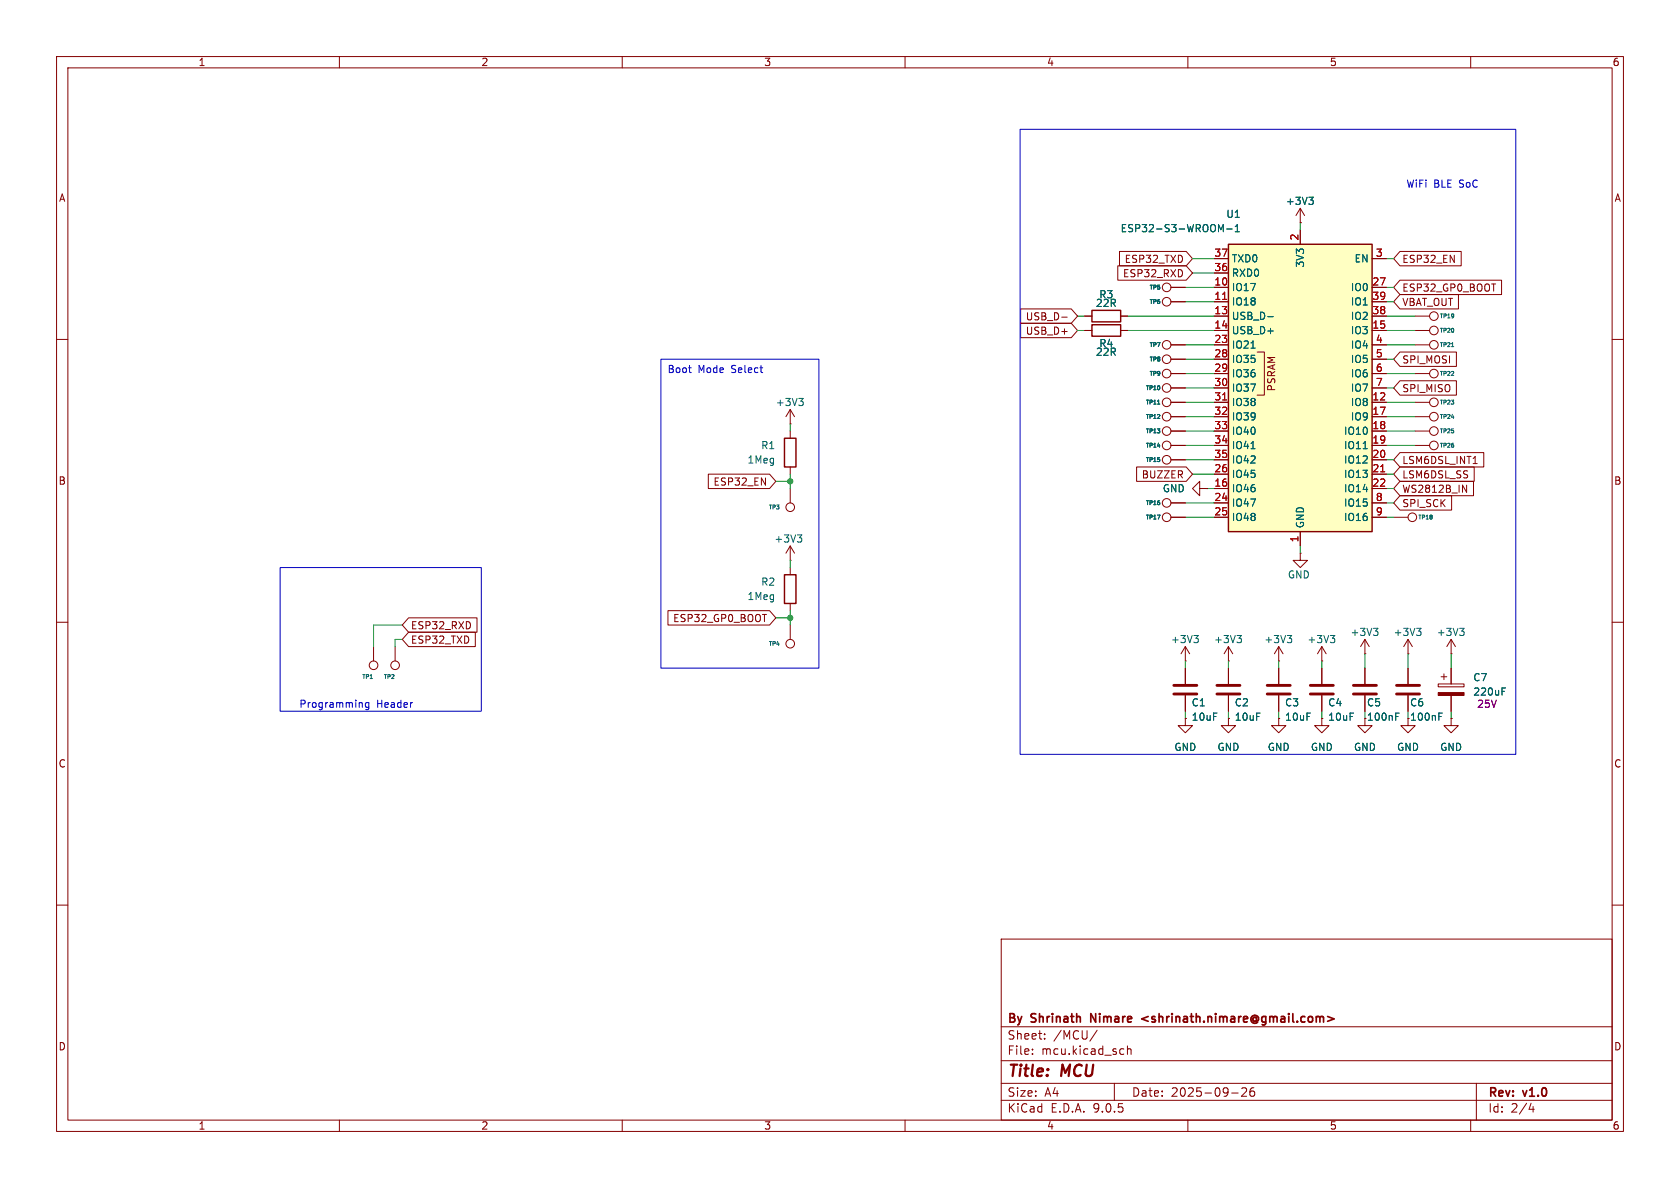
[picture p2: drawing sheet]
<svg xmlns="http://www.w3.org/2000/svg" width="297mm" height="210mm" viewBox="0 0 297 210" stroke-linecap="round" stroke-linejoin="round" font-family="sans-serif">
<g fill="none" stroke="#840000" stroke-width=".18">
<path d="M10 10h277v190h-277zM12 12h273v186h-273zM60 10v2M110 10v2M160 10v2M210 10v2M260 10v2M229.9 39.4h.1M229.9 36.8l-.8 1.3M229.9 36.8l.7 1.3M229.9 36.8v2.6M191.8 55.9h1.2"/>
<path d="M191.8 58.4h1.2M198.1 55.9h1.3M198.1 58.4h1.3M207 53.3h2.5M250.2 55.9h2.5M250.2 58.4h2.5M10 60h2M139.7 74.9h.1M139.7 72.4v2.5M139.7 76.2v1.3M139.7 72.4l-.8 1.3M139.7 72.4l.8 1.3"/>
<path d="M207 76.2h2.5M207 73.7h2.5M207 71.1h2.5M207 78.7h2.5M207 68.6h2.5M207 66h2.5M207 63.5h2.5M250.2 76.2h2.5M250.2 73.7h2.5M250.2 71.1h2.5M250.2 61h2.5M250.2 78.7h2.5"/>
<path d="M250.2 66h2.5M285 60h2M139.7 99.1h.1M139.7 96.5l-.8 1.3M139.7 96.5l.8 1.3M139.7 82.6v1.2M139.7 86.4v2.5M139.7 96.5v2.6M207 81.3h2.5M207 88.9h2.5M212.1 86.4v-1.3l-1.3 1.3 1.3 1.2v-1.2h1.3M213.4 86.4h.1"/>
<path d="M229.9 97.8v1.3h1.2l-1.2 1.2-1.3-1.2h1.3M229.9 97.8h.1M246.4 91.4h2.5M10 110h2M66 114.3v2.5M69.8 114.3v2.5M139.7 100.3v1.3M139.7 106.7v1.3M139.7 110.5v2.5M217.2 116.8h.1M217.2 114.3l-.8 1.3M217.2 114.3l.7 1.3"/>
<path d="M217.2 114.3v2.5M217.2 118.1v2.8M226.1 116.8h.1M226.1 114.3l-.8 1.3M226.1 114.3l.7 1.3M226.1 114.3v2.5M226.1 118.1v2.8M233.7 116.8h.1M233.7 114.3l-.8 1.3M233.7 114.3l.7 1.3M233.7 114.3v2.5M233.7 118.1v2.8"/>
<path d="M241.3 115.6h.1M241.3 113v2.6M241.3 118.1v2.8M241.3 113l-.8 1.3M241.3 113l.8 1.3M248.9 115.6h.1M248.9 113v2.6M248.9 118.1v2.8M248.9 113l-.7 1.3M248.9 113l.8 1.3M254.8 119.6h1M255.3 119.1v1"/>
<path d="M256.5 115.6h.1M256.5 113l-.7 1.3M256.5 113l.8 1.3M256.5 113v2.6M256.5 118.1v2.8M285 110h2M217.2 127v1.3h1.2l-1.2 1.2-1.3-1.2h1.3M217.2 127h.1M217.2 122.9v2.8M226.1 127v1.3h1.2l-1.2 1.2-1.3-1.2h1.3M226.1 127h.1M226.1 122.9v2.8"/>
<path d="M233.7 127v1.3h1.2l-1.2 1.2-1.3-1.2h1.3M233.7 127h.1M233.7 122.9v2.8M241.3 127v1.3h1.3l-1.3 1.2-1.3-1.2h1.3M241.3 122.9v2.8M248.9 127v1.3h1.3l-1.3 1.2-1.3-1.2h1.3M248.9 122.9v2.8M254.3 120.9h4.5v.5h-4.5zM256.5 122.9v2.8M10 160h2M177 166h108v32h-108zM285 160h2"/>
<path d="M60 198v2M110 198v2M160 198v2M177 194.5h108M177 191.5h108M177 187.5h108M177 181.5h108M182.5 186.3v.1M182.5 185.5v.1M184.7 183.6v.1M184.7 182.8v.1M194 182.1l-1.3 2"/>
<path d="M197 191.5v3M198.2 185.4l.5 .1M198.7 186.3l-.5 .1M199.3 185.5l.2-.1 .4 .1 .1 .9M199.3 184.9v1.5M210 198v2M217.7 193.2h1.2M219.5 192.4l.6-.1 .2 .1 .1 .3-.9 1.1h.9M221.7 192.3a.59 .59 0 0 0-.7 .6v.6l.1 .2 .4 .1 .2-.1 .1-.5-.1-.3h-.5l-.2 .3M260 198v2M261 191.5v6.5M270.7 195l-.4 1.1h.9"/>
<path d="M271 195.6v1"/>
<circle cx="206.2" cy="53.3" r=".76"/>
<circle cx="253.5" cy="58.4" r=".76"/>
<circle cx="253.5" cy="55.9" r=".76"/>
<circle cx="206.2" cy="73.7" r=".76"/>
<circle cx="206.2" cy="71.1" r=".76"/>
<circle cx="206.2" cy="66" r=".76"/>
<circle cx="206.2" cy="76.2" r=".76"/>
<circle cx="206.2" cy="63.5" r=".76"/>
<circle cx="206.2" cy="68.6" r=".76"/>
<circle cx="206.2" cy="78.7" r=".76"/>
<circle cx="253.5" cy="66" r=".76"/>
<circle cx="253.5" cy="61" r=".76"/>
<circle cx="253.5" cy="71.1" r=".76"/>
<circle cx="253.5" cy="78.7" r=".76"/>
<circle cx="253.5" cy="76.2" r=".76"/>
<circle cx="253.5" cy="73.7" r=".76"/>
<circle cx="139.7" cy="89.7" r=".76"/>
<circle cx="206.2" cy="81.3" r=".76"/>
<circle cx="206.2" cy="88.9" r=".76"/>
<circle cx="249.7" cy="91.4" r=".76"/>
<circle cx="66" cy="117.6" r=".76"/>
<circle cx="69.8" cy="117.6" r=".76"/>
<circle cx="139.7" cy="113.8" r=".76"/>
</g>
<path d="M203 179.7l-1.2 .4 1.2 .4M234.7 179.7l1.1 .4-1.1 .4M192.8 180.7v-1.5l.9 1.5" fill="none" stroke="#840000" stroke-width=".3"/>
<g fill="none" stroke="#006464" stroke-width=".18">
<path d="M231.4 34.9h.8l-.5 .5M231.9 35.4l.3 .2v.3l-.3 .2M141.2 70.4h.8l-.4 .5M141.8 70.9l.2 .3v.3l-.2 .2M204.6 71.4h.4M256.6 61.3h.4M141 94.6h.7l-.4 .4M141.5 95l.2 .3v.3l-.2 .2M218.7 112.3h.8l-.5 .5M219.2 112.8l.3 .3v.3l-.3 .2M227.6 112.3h.8l-.5 .5M228.1 112.8l.3 .3v.3l-.3 .2"/>
<path d="M235.2 112.3h.8l-.4 .5M235.7 112.8l.3 .3v.3l-.3 .2M242.8 111.1h.8l-.4 .5M243.4 111.6l.2 .2v.3l-.2 .2M250.4 111.1h.8l-.4 .5M251 111.6l.2 .2v.3l-.2 .2M258.1 111.1h.7l-.4 .5M258.6 111.6l.2 .2v.3l-.2 .2M246.7 126.7h.5M246.7 126.1h.6M254.4 126.7h.4M254.4 126.1h.6"/>
<path d="M265.5 122.2h.5M265.5 121.6h.6"/>
</g>
<path d="M215.1 122.7h4.1M215.1 121.2h4.1M224 122.7h4.1M224 121.2h4.1M231.6 122.7h4.1M231.6 121.2h4.1M239.3 122.7h4M239.3 121.2h4M246.9 122.7h4.1M246.9 121.2h4.1" fill="none" stroke="#840000" stroke-width=".51"/>
<path d="M193 54.9h5.1v2h-5.1zM193 57.4h5.1v2h-5.1zM138.7 77.5h2v5.1h-2zM138.7 101.6h2v5.1h-2z" fill="none" stroke="#840000" stroke-width=".25"/>
<path d="M254.3 122.4h4.5v.5h-4.5z" fill="#840000" stroke="#840000" stroke-width=".18"/>
<path d="M217.2 43.2h25.4v50.8h-25.4z" fill="#ffffc2"/>
<path d="M217.2 43.2h25.4v50.8h-25.4z" fill="none" stroke="#840000" stroke-width=".25"/>
<g fill="none" stroke="#840000" stroke-width=".18">
<path d="M229.9 39.4h.1M180.4 54.6h9l1.1 1.3-1.1 1.3h-9zM180.4 57.1h9l1.1 1.3-1.1 1.3h-9zM187.7 56.1h1M191.8 55.9h1.2M191.8 58.4h1.2M197.6 47h12.1l1.1 1.3-1.1 1.2h-12.1zM197.9 44.4h11.8l1.1 1.3-1.1 1.3h-11.8zM198.1 55.9h1.3M198.1 58.4h1.3M207 50.8h2.5M207 53.3h2.5"/>
<path d="M214.6 45.7h2.6M214.6 50.8h2.6M214.6 53.3h2.6M214.6 55.9h2.6M214.6 58.4h2.6M214.6 48.3h2.6M229.9 40.6v2.6M242.6 45.7h2.5M242.6 50.8h2.5M242.6 53.3h2.5M242.6 55.9h2.5M242.6 58.4h2.5"/>
<path d="M247.5 52.1h10.3v2.5h-10.3l-1.1-1.3zM247.5 49.5h18v2.6h-18l-1.1-1.3zM247.5 44.4h10.8v2.6h-10.8l-1.1-1.3zM207 61h2.5M207 63.5h2.5M207 66h2.5M207 68.6h2.5M207 71.1h2.5M207 73.7h2.5M207 76.2h2.5M207 78.7h2.5M214.6 61h2.6"/>
<path d="M214.6 63.5h2.6M214.6 66h2.6M214.6 68.6h2.6M214.6 71.1h2.6M214.6 73.7h2.6M214.6 76.2h2.6M214.6 78.7h2.6M222.2 62.2h1.3v7.7h-1.3M242.6 61h2.5M242.6 63.5h2.5M242.6 66h2.5M242.6 68.6h2.5"/>
<path d="M242.6 71.1h2.5M242.6 73.7h2.5M242.6 76.2h2.5M242.6 78.7h2.5M247.5 62.2h10v2.6h-10l-1.1-1.3zM247.5 67.3h10v2.6h-10l-1.1-1.3zM125.2 83.8h10.8l1.2 1.3-1.2 1.3h-10.8zM200.9 82.5h8.8l1.1 1.3-1.1 1.3h-8.8zM207 81.3h2.5M207 88.9h2.5M207 91.4h2.5M213.4 86.4h.1"/>
<path d="M214.6 81.3h2.6M214.6 83.8h2.6M214.6 86.4h2.6M214.6 88.9h2.6M214.6 91.4h2.6M229.9 94v2.5M242.6 81.3h2.5M242.6 83.8h2.5M242.6 86.4h2.5M242.6 88.9h2.5M242.6 91.4h2.5M247.5 87.6h9.1v2.6h-9.1l-1.1-1.3z"/>
<path d="M247.5 82.5h13.1v2.6h-13.1l-1.1-1.3zM247.5 85.1h13v2.5h-13l-1.1-1.2zM247.5 80h14.8v2.6h-14.8l-1.1-1.3zM258.6 85.8l.7 1.2v-1.2M260.4 82h.8M72.2 111.8h11.8v2.5h-11.8l-1.1-1.3zM72.2 109.2h12.1v2.6h-12.1l-1.1-1.3zM118.1 107.9h17.9l1.2 1.3-1.2 1.3h-17.9zM209.5 116.8h.1M209.5 114.3v2.5M209.5 118.1v2.8M209.5 114.3l-.7 1.3"/>
<path d="M209.5 114.3l.8 1.3M217.2 118.1v2.8M226.1 118.1v2.8M233.7 118.1v2.8M241.3 118.1v2.8M248.9 118.1v2.8M256.5 118.1v2.8M209.5 127v1.3h1.3l-1.3 1.2-1.2-1.2h1.2M209.5 127h.1M209.5 122.9v2.8M217.2 127h.1M217.2 122.9v2.8"/>
<path d="M226.1 127h.1M226.1 122.9v2.8M233.7 127h.1M233.7 122.9v2.8M241.3 122.9v2.8M248.9 122.9v2.8M256.5 127v1.3h1.3l-1.3 1.2-1.2-1.2h1.2M256.5 127h.1M256.5 122.9v2.8"/>
<circle cx="206.2" cy="50.8" r=".76"/>
<circle cx="206.2" cy="61" r=".76"/>
<circle cx="206.2" cy="91.4" r=".76"/>
</g>
<g fill="none" stroke="#006464" stroke-width=".18">
<path d="M231.4 34.9h.8l-.5 .5M231.9 35.4l.3 .2v.3l-.3 .2M215.8 40.6l.5-.9v1.3M216.9 40.5h.9M218.4 41h.7M218.4 40.1l.3-.4v1.3M224.1 56h1M204.6 71.4h.4M221.2 79.3h.7M221.2 61.5h.7M241 79.3h.7M211.1 112.3h.7l-.4 .5"/>
<path d="M211.6 112.8l.2 .3v.3l-.2 .2M246.7 126.7h.5M246.7 126.1h.6M254.4 126.7h.4M254.4 126.1h.6M265.5 122.2h.5M265.5 121.6h.6"/>
</g>
<path d="M216.1 52.9h.8M216.1 70.7h.8M244.1 83.4h.7" fill="none" stroke="#a90000" stroke-width=".18"/>
<path d="M207.5 122.7h4.1M207.5 121.2h4.1" fill="none" stroke="#840000" stroke-width=".51"/>
<g fill="none" stroke="#009600" stroke-width=".18">
<path d="M229.9 39.4v1.2M190.5 55.9h1.3M190.5 58.4h1.3M199.4 55.9h15.2M199.4 58.4h15.2M209.5 50.8h5.1M209.5 53.3h5.1M210.8 48.3h3.8M210.8 45.7h3.8M245.1 50.8h1.3M245.1 45.7h1.3M245.1 55.9h5.1"/>
<path d="M245.1 58.4h5.1M245.1 53.3h1.3M139.7 74.9v1.3M209.5 63.5h5.1M209.5 68.6h5.1M209.5 71.1h5.1M209.5 73.7h5.1M209.5 66h5.1M209.5 76.2h5.1M209.5 61h5.1M209.5 78.7h5.1M245.1 63.5h1.3"/>
<path d="M245.1 68.6h1.3M245.1 71.1h5.1M245.1 73.7h5.1M245.1 66h5.1M245.1 76.2h5.1M245.1 61h5.1M245.1 78.7h5.1M137.2 85.1h2.5M139.7 83.8v2.6M139.7 99.1v1.2M209.5 88.9h5.1M209.5 81.3h5.1"/>
<path d="M209.5 91.4h5.1M210.8 83.8h3.8M213.4 86.4h1.2M229.9 96.5v1.3M245.1 88.9h1.3M245.1 83.8h1.3M245.1 86.4h1.3M245.1 81.3h1.3M245.1 91.4h1.3M71.1 110.5h-5.1v3.8M71.1 113h-1.3v1.3M137.2 109.2h2.5"/>
<path d="M139.7 108v2.5M209.5 116.8v1.3M217.2 116.8v1.3M226.1 116.8v1.3M233.7 116.8v1.3M241.3 115.6v2.5M248.9 115.6v2.5M256.5 115.6v2.5M209.5 125.7v1.3M217.2 125.7v1.3M226.1 125.7v1.3M233.7 125.7v1.3"/>
<path d="M256.5 125.7v1.3"/>
</g>
<path d="M180.3 22.9h87.7v110.5h-87.7zM116.8 63.5h28v54.6h-28zM121.7 65h.5M122.1 65.9h.1M49.5 100.3h35.6v25.4h-35.6zM63.9 124.2l.2 .2v.6M65.2 124.2v1l-.2 .3-.3-.1M65.2 124.3l-.4-.1-.2 .2 .1 .6h.5" fill="none" stroke="#0000c2" stroke-width=".18"/>
<g fill="#009600" stroke="#009600" stroke-width=".18">
<circle cx="139.7" cy="109.2" r=".46"/>
<circle cx="139.7" cy="85.1" r=".46"/>
</g>
<g font-size="2.8" fill="#840000">
<text x="178" y="190.9">Title:</text>
<text x="187.7" y="190.9">MCU</text>
</g>
<g font-size="2.1" fill="#840000">
<text x="178" y="184">Sheet:</text>
<text x="178" y="181.2">By</text>
<text x="182.4" y="181.2">Shrinath</text>
<text x="186.2" y="184">/MCU/</text>
<text x="193.5" y="181.2">Nimare</text>
<text x="203.1" y="181.2">&lt;shrinath.nimare@gmail.com&gt;</text>
<text x="178" y="186.7">File:</text>
<text x="184.1" y="186.7">mcu.kicad_sch</text>
<text x="178" y="196.9">KiCad</text>
<text x="178" y="194.1">Size:</text>
<text x="184.7" y="194.1">A4</text>
<text x="185.7" y="196.9">E.D.A.</text>
<text x="193.3" y="196.9">9.0.5</text>
<text x="200" y="194.1">Date:</text>
<text x="207" y="194.1">2025-09-26</text>
<text x="263" y="194.3">Rev:</text>
<text x="263" y="196.9">Id:</text>
<text x="267.1" y="196.9">2/4</text>
<text x="269.4" y="194.3">v1.0</text>
</g>
<g font-size="1.8" fill="#840000">
<text x="35" y="11.9">1</text>
<text x="85" y="11.9">2</text>
<text x="135" y="11.9">3</text>
<text x="185" y="11.9">4</text>
<text x="235" y="11.9">5</text>
<text x="285" y="11.9">6</text>
<text x="10.3" y="35.9">A</text>
<text x="285.3" y="35.9">A</text>
<text x="198.7" y="46.7">ESP32_TXD</text>
<text x="247.8" y="46.7">ESP32_EN</text>
<text x="198.4" y="49.2">ESP32_RXD</text>
<text x="247.8" y="51.8">ESP32_GP0_BOOT</text>
<text x="181.2" y="56.8">USB_D-</text>
<text x="181.2" y="59.4">USB_D+</text>
<text x="247.8" y="54.3">VBAT_OUT</text>
<text x="247.8" y="64.5">SPI_MOSI</text>
<text x="225.7" y="69.3" transform="rotate(-90 225.7 69.3)">PSRAM</text>
<text x="247.8" y="69.5">SPI_MISO</text>
<text x="247.8" y="82.2">LSM6DSL_INT1</text>
<text x="10.3" y="85.9">B</text>
<text x="126" y="86">ESP32_EN</text>
<text x="201.7" y="84.8">BUZZER</text>
<text x="247.8" y="89.9">SPI_SCK</text>
<text x="247.8" y="84.8">LSM6DSL_SS</text>
<text x="247.8" y="87.3">WS2812B_IN</text>
<text x="285.3" y="85.9">B</text>
<text x="72.5" y="114">ESP32_TXD</text>
<text x="72.5" y="111.4">ESP32_RXD</text>
<text x="118.9" y="110.2">ESP32_GP0_BOOT</text>
<text x="241.6" y="127.6">100nF</text>
<text x="249.2" y="127.6">100nF</text>
<text x="10.3" y="135.9">C</text>
<text x="285.3" y="135.9">C</text>
<text x="10.3" y="185.9">D</text>
<text x="285.3" y="185.9">D</text>
<text x="35" y="199.9">1</text>
<text x="85" y="199.9">2</text>
<text x="135" y="199.9">3</text>
<text x="185" y="199.9">4</text>
<text x="235" y="199.9">5</text>
<text x="285" y="199.9">6</text>
</g>
<g font-size="1.8" fill="#0000c2">
<text x="248.5" y="33.4">WiFi</text>
<text x="253.5" y="33.4">BLE</text>
<text x="258.1" y="33.4">SoC</text>
<text x="117.9" y="66.1">Boot</text>
<text x="123.4" y="66.1">Mode</text>
<text x="129.4" y="66.1">Select</text>
<text x="52.8" y="125.3">Programming</text>
<text x="66.6" y="125.3">Header</text>
</g>
<g font-size="1.8" fill="#006464">
<text x="198" y="41.2">ESP32-S3-WROOM-1</text>
<text x="216.7" y="38.7">U1</text>
<text x="227.2" y="36.4">+3V3</text>
<text x="217.7" y="46.6">TXD0</text>
<text x="230.7" y="47.4" transform="rotate(-90 230.7 47.4)">3V3</text>
<text x="239.4" y="46.6">EN</text>
<text x="194.2" y="52.9">R3</text>
<text x="217.7" y="49.1">RXD0</text>
<text x="217.7" y="51.7">IO17</text>
<text x="238.7" y="51.7">IO0</text>
<text x="193.6" y="54.5">22R</text>
<text x="217.7" y="54.2">IO18</text>
<text x="217.7" y="56.7">USB_D-</text>
<text x="217.7" y="59.3">USB_D+</text>
<text x="238.7" y="54.2">IO1</text>
<text x="238.7" y="56.7">IO2</text>
<text x="238.7" y="59.3">IO3</text>
<text x="193.6" y="63.1">22R</text>
<text x="194.2" y="61.6">R4</text>
<text x="217.7" y="61.8">IO21</text>
<text x="217.7" y="64.4">IO35</text>
<text x="238.7" y="61.8">IO4</text>
<text x="238.7" y="64.4">IO5</text>
<text x="137.1" y="72">+3V3</text>
<text x="217.7" y="66.9">IO36</text>
<text x="217.7" y="69.4">IO37</text>
<text x="217.7" y="72">IO38</text>
<text x="238.7" y="66.9">IO6</text>
<text x="238.7" y="69.4">IO7</text>
<text x="238.7" y="72">IO8</text>
<text x="217.7" y="74.5">IO39</text>
<text x="217.7" y="77.1">IO40</text>
<text x="237.5" y="77.1">IO10</text>
<text x="238.7" y="74.5">IO9</text>
<text x="132" y="82.1">1Meg</text>
<text x="134.5" y="79.6">R1</text>
<text x="217.7" y="79.6">IO41</text>
<text x="217.7" y="82.1">IO42</text>
<text x="237.5" y="79.6">IO11</text>
<text x="237.5" y="82.1">IO12</text>
<text x="205.5" y="87.2">GND</text>
<text x="217.7" y="84.7">IO45</text>
<text x="217.7" y="87.2">IO46</text>
<text x="217.7" y="89.8">IO47</text>
<text x="237.5" y="84.7">IO13</text>
<text x="237.5" y="87.2">IO14</text>
<text x="237.5" y="89.8">IO15</text>
<text x="217.7" y="92.3">IO48</text>
<text x="230.7" y="93.5" transform="rotate(-90 230.7 93.5)">GND</text>
<text x="237.5" y="92.3">IO16</text>
<text x="136.8" y="96.1">+3V3</text>
<text x="132" y="106.3">1Meg</text>
<text x="134.5" y="103.7">R2</text>
<text x="227.6" y="102.5">GND</text>
<text x="206.9" y="113.9">+3V3</text>
<text x="214.5" y="113.9">+3V3</text>
<text x="223.4" y="113.9">+3V3</text>
<text x="231" y="113.9">+3V3</text>
<text x="238.7" y="112.6">+3V3</text>
<text x="246.3" y="112.6">+3V3</text>
<text x="253.9" y="112.6">+3V3</text>
<text x="210.6" y="125.1">C1</text>
<text x="218.2" y="125.1">C2</text>
<text x="227.1" y="125.1">C3</text>
<text x="234.7" y="125.1">C4</text>
<text x="241.6" y="125.1">C5</text>
<text x="249.2" y="125.1">C6</text>
<text x="260.4" y="120.6">C7</text>
<text x="260.4" y="123.2">220uF</text>
<text x="210.6" y="127.6">10uF</text>
<text x="218.2" y="127.6">10uF</text>
<text x="227.1" y="127.6">10uF</text>
<text x="234.7" y="127.6">10uF</text>
<text x="207.5" y="132.9">GND</text>
<text x="215.1" y="132.9">GND</text>
<text x="224" y="132.9">GND</text>
<text x="231.6" y="132.9">GND</text>
<text x="239.3" y="132.9">GND</text>
<text x="246.9" y="132.9">GND</text>
<text x="254.5" y="132.9">GND</text>
</g>
<g font-size="1.8" fill="#a90000">
<text x="214.6" y="45.5">37</text>
<text x="229.6" y="42.6" transform="rotate(-90 229.6 42.6)">2</text>
<text x="243.1" y="45.5">3</text>
<text x="214.6" y="48">36</text>
<text x="214.6" y="50.5">10</text>
<text x="214.6" y="53.1">11</text>
<text x="242.5" y="50.5">27</text>
<text x="242.5" y="53.1">39</text>
<text x="214.6" y="55.6">13</text>
<text x="214.6" y="58.2">14</text>
<text x="242.5" y="55.6">38</text>
<text x="242.5" y="58.2">15</text>
<text x="214.6" y="60.7">23</text>
<text x="214.6" y="63.2">28</text>
<text x="214.6" y="65.8">29</text>
<text x="243.1" y="60.7">4</text>
<text x="243.1" y="63.2">5</text>
<text x="243.1" y="65.8">6</text>
<text x="214.6" y="68.3">30</text>
<text x="214.6" y="70.9">31</text>
<text x="242.5" y="70.9">12</text>
<text x="243.1" y="68.3">7</text>
<text x="214.6" y="73.4">32</text>
<text x="214.6" y="75.9">33</text>
<text x="242.5" y="73.4">17</text>
<text x="242.5" y="75.9">18</text>
<text x="214.6" y="78.5">34</text>
<text x="214.6" y="81">35</text>
<text x="214.6" y="83.6">26</text>
<text x="242.5" y="78.5">19</text>
<text x="242.5" y="81">20</text>
<text x="242.5" y="83.6">21</text>
<text x="214.6" y="86.1">16</text>
<text x="214.6" y="88.6">24</text>
<text x="242.5" y="86.1">22</text>
<text x="243.1" y="88.6">8</text>
<text x="214.6" y="91.2">25</text>
<text x="229.6" y="96" transform="rotate(-90 229.6 96)">1</text>
<text x="243.1" y="91.2">9</text>
</g>
<text font-size="1.8" fill="#840084" x="261" y="125.3">25V</text>
<g font-size="1" fill="#006464">
<text x="203.1" y="53.9">TP6</text>
<text x="203.1" y="51.4">TP5</text>
<text x="254.4" y="56.5">TP19</text>
<text x="254.4" y="59">TP20</text>
<text x="203.1" y="64.1">TP8</text>
<text x="203.1" y="61.5">TP7</text>
<text x="254.4" y="61.5">TP21</text>
<text x="202.4" y="69.2">TP10</text>
<text x="202.4" y="71.7">TP11</text>
<text x="203.1" y="66.6">TP9</text>
<text x="254.4" y="71.7">TP23</text>
<text x="254.4" y="66.6">TP22</text>
<text x="202.4" y="74.2">TP12</text>
<text x="202.4" y="76.8">TP13</text>
<text x="254.4" y="76.8">TP25</text>
<text x="254.4" y="74.2">TP24</text>
<text x="202.4" y="79.3">TP14</text>
<text x="202.4" y="81.9">TP15</text>
<text x="254.4" y="79.3">TP26</text>
<text x="202.4" y="89.5">TP16</text>
<text x="135.8" y="90.2">TP3</text>
<text x="202.4" y="92">TP17</text>
<text x="250.6" y="92">TP18</text>
<text x="135.8" y="114.4">TP4</text>
<text x="63.9" y="120.2">TP1</text>
<text x="67.7" y="120.2">TP2</text>
</g>
</svg>
